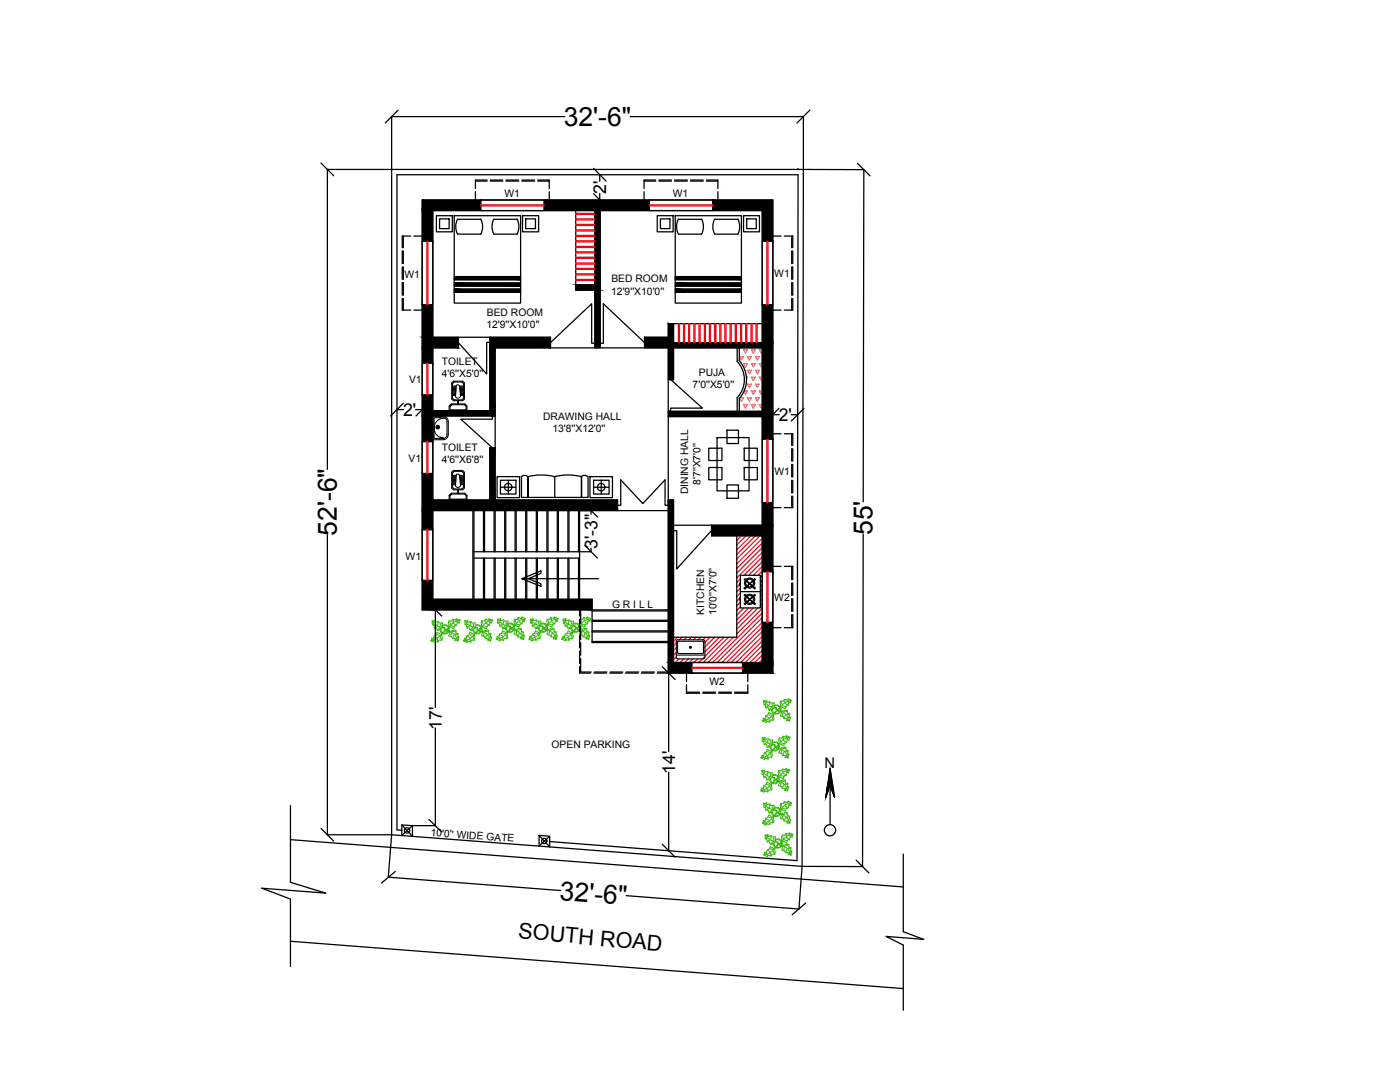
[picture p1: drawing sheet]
<svg xmlns="http://www.w3.org/2000/svg" width="279mm" height="216mm" viewBox="0 0 279 216" stroke-linecap="round" stroke-linejoin="round" font-family="sans-serif">
<!-- layer: PRO -->
<g fill="none" stroke="#000" stroke-width=".25">
<path d="M94.9 36.1h2.3M94.9 38.3v1.6M95.9 39.9h12.7v2.1h-12.7zM97.2 35.9h-2.3v1.7M97.8 36.1h2.5M97.8 35.9h2.5M101 36.1h2.5M101 35.9h2.5M104.2 36.1h2.5M104.2 35.9h2.5M107.3 36.1h2.3M107.3 35.9h2.3v1.7"/>
<path d="M109.6 38.3v1.6M112.7 23.3l-34.5-.1v143.4M119.7 34.9v1.3M119.7 38.6v1.3M125.8 23.3l34.5-.1v10.6M128.5 38.3v1.6M128.5 36.1h2.4M129.6 39.9h12.7v2.1h-12.7zM130.9 35.9h-2.4v1.7M131.5 36.1h2.5M131.5 35.9h2.5M134.6 36.1h2.6"/>
<path d="M134.6 35.9h2.6M137.8 36.1h2.5M137.8 35.9h2.5M141 36.1h2.3M141 35.9h2.3v1.7M143.3 38.3v1.6M159.3 33.8h.1M160.3 34.9h.1M160.3 33.8h-95v59.9M160.3 33.8l-.2 139.1M160.3 33.8l12.1 .1-.1 66.2M80.3 59.5v2.4h1.7"/>
<path d="M80.3 50.1v2.5M80.3 53.2v2.5M80.3 56.4v2.5M80.5 47.1v2.3M80.5 50.1v2.5M80.5 53.2v2.5M80.5 56.4v2.5M80.5 59.5v2.4M82 47.1h-1.7v2.3M82.6 47.1h1.7M84.3 48.2h2.1v12.6h-2.1zM87.1 43h3.2v3.3h-3.2z"/>
<path d="M87.7 43.7h1.9v1.9h-1.9zM90.6 43h13.3v17.5h-13.3zM90.6 58.3h13.3M90.6 57.7h13.3M90.6 57.1h13.3M90.6 56.5h13.3M90.6 55.8h13.3M90.6 55.2h13.3M91.3 43.7a3.2 3.2 0 0 0 0 3M91.4 43.8h4.6M91.4 46.7h4.6M96 43.7a3.2 3.2 0 0 1 0 3"/>
<path d="M98.6 43.7a3.2 3.2 0 0 0 0 3M98.6 43.8h4.6M98.6 46.7h4.6M103.2 43.7a3.2 3.2 0 0 1 0 3M104.3 43h3.2v3.3h-3.2zM104.9 43.7h2v1.9h-2zM114.9 56.8h3.8v-14.8h-32.3v25.3h23.5v2.1M114.9 42v15.9h3.8v11.5M131.2 43h3.1v3.3h-3.1zM131.8 43.7h1.9v1.9h-1.9zM134.8 43h13.2v17.5h-13.2zM134.8 58.3h13.2"/>
<path d="M134.8 57.7h13.2M134.8 57.1h13.2M134.8 56.5h13.2M134.8 55.8h13.2M134.8 55.2h13.2M135.4 43.7a3.2 3.2 0 0 0 0 3M135.4 43.8h4.7M135.4 46.7h4.7M140 43.7a3.2 3.2 0 0 1 0 3M142.6 43.7a3.2 3.2 0 0 0 0 3M142.7 43.8h4.6M147.3 43.7a3.2 3.2 0 0 1 0 3h-4.6"/>
<path d="M148.4 43h3.2v3.3h-3.2zM149 43.7h1.9v1.9h-1.9zM152.1 48.2h2.1v12.6h-2.1zM154.2 47.1h1.7M156.5 47.1h1.7v2.3M158 47.1v2.3M158 50.1v2.5M158 53.2v2.5M158 56.4v2.5M158 59.5v2.4M158.2 50.1v2.5M158.2 53.2v2.5"/>
<path d="M158.2 56.4v2.5M158.2 59.5v2.4h-1.7M82.6 61.9h1.7M84.3 72.5h2.1v6.3h-2.1zM91.5 67.3v2.1h-5.1v12.5h11.4v-14.6M97.8 68.3h-.7v6.3l-5.6-6.2M109.9 68.4l8.2-7.8v7.9h.6M128.6 68.4l-8.2-7.8v7.9h-.6M133.4 75.8h1v-6.4h17.7v12.7h-18.7M133.9 75.8l6.3 5.6h-6.4v.7M134.4 64.6v3.8h17.7v-26.4h-32.3v27.4M147.1 72.1a5.2 5.2 0 0 1 0 7.3"/>
<path d="M147.1 69.4v2.7M147.1 79.4v2.7M147.5 69.4v2.5a5.7 5.7 0 0 1 0 7.6v2.6M152.1 64.6h-18.7v2.7h-4.8v2.1M154.2 61.9h1.7M79.2 81.7h1.3M82.9 81.7h1.4M84.3 88.1h2.1v6.4h-2.1zM98.3 83v.6h-6.3l6.3 5.8M98.8 83h-12.4v16.8h36.8v2.1M98.8 89.4h-1v10.4M98.8 99.8v-30.4h34.6v64.9"/>
<path d="M99.2 95.1h4.5v4.2h-4.5zM99.9 95.8h3.1v2.8h-3.1zM99.9 97.2h3.1M101.4 95.8v2.8M104 95.1a.95 .95 0 0 1 1.3 0M104.1 95.1v4.2h1.3v-4.2v4.2h10.6v-4.2v4.2h1.4v-4.2a1.02 1.02 0 0 0-1.4 0l-2.3-.3h-1.5l-1.5 .3v4.2M105.4 95.1l1.5-.3h1.5l2.3 .3M117.7 95.1h4.5v4.2h-4.5zM118.5 95.8h3.1v2.8h-3.1zM118.5 97.2h3.1M120 95.8v2.8M133.4 83.1h18.7v21.7h-17.7"/>
<path d="M133.4 99.8h1v32.4h17.7v-25.3h-10.1v-2.1M141.4 89.4h2.7v2.5h-2.7zM141.4 93.3h2.7v2.4h-2.7zM143.1 87.3h6.4v10.6h-6.4zM145.1 85.8h2.3v2.7h-2.3zM145.1 96.8h2.3v2.6h-2.3zM148.5 89.4h2.6v2.5h-2.6zM148.5 93.3h2.6v2.4h-2.6zM152.1 87.6h2.1v12.7h-2.1zM154.2 82.7h1.3M154.2 86.6h1.7M156.5 86.6h1.7v2.3"/>
<path d="M158 86.6v2.3M158 89.5v2.5M158 92.7v2.5M158 95.8v2.6M158 99v2.3M158.2 89.5v2.5M158.2 92.7v2.5M158.2 95.8v2.6M158.2 99v2.3h-1.7M159.2 82.7v.1l-1.3-.1M65.3 106.7v59.9h12.9M84.3 105.7h2.1v10.1h-2.1z"/>
<path d="M94.4 101.9v17.7M94.6 101.9v17.7M94.6 110.1h23.4M94.6 111.4h21.1M96.5 101.9v8.2M96.5 111.4v8.2M96.7 101.9v8.2M96.7 111.4v8.2M98.6 101.9v8.2M98.6 111.4v8.2M98.8 101.9v8.2M98.8 111.4v8.2"/>
<path d="M100.7 101.9v8.2M100.7 111.4v8.2M100.9 101.9v8.2M100.9 111.4v8.2M102.8 101.9v8.2M102.8 111.4v8.2M103 101.9v8.2M103 111.4v8.2M104.2 115.5l3.8-1.6v.5l-2.6 1.1 2.6 1v.5l-3.8-1.5h15.3M104.9 101.9v8.2M104.9 111.4v8.2M105.1 101.9v8.2"/>
<path d="M105.1 111.4v8.2M107 101.9v8.2M107 111.4v8.2M107.2 101.9v8.2M107.2 111.4v8.2M109.1 101.9v8.2M109.1 111.4v8.2M109.4 101.9v8.2M109.4 111.4v8.2M111.2 101.9v8.2M111.2 111.4v8.2M111.4 101.9v8.2"/>
<path d="M111.4 111.4v8.2M113.3 101.9v8.2M113.3 111.4v8.2M113.6 101.9v8.2M113.6 111.4v8.2M115.5 101.9v8.2M115.5 111.4v8.2M115.7 101.9v17.7M118 101.9v.7M118 109.4v.7M123.2 100.8h.7v-5.1l4.4 4.8 4.4-4.8v5.1h.7M133.4 101.9h-47v17.7h31.8v8.6h15.2"/>
<path d="M142 105.9l-6.9 7.6v-7.6h-.7M147 106.9v20.3h-12.6M147.6 116.4h.2v.5h-.2zM147.6 119.2h.2v.5h-.2zM147.8 114.8h3.9v6.5h-3.9zM147.8 118.1h3.9M148.5 118.8l.2-.2 .9 1zM148.5 115.6l.2-.1 .9 1-.9 1-.2-.2 2.3-1.7-.2-.1-1 1 1.2 .8-.2 .2-1-1zM148.5 117.3l.2 .2M152.1 114.1h2.1v10.1h-2.1zM154.2 113h1.7M154.2 101.3h1.7"/>
<path d="M156.5 113h1.7v2.7M158 113v2.7M158 116.3v2.5M158 119.5v2.5M158.2 116.3v2.5M158.2 119.5v2.5M172.3 106.6l-.2 66.3M86.9 121.7v19.5M115.7 121.7v1.2M115.7 123.6v2.5M115.7 126.7v2.6M115.7 129.9v2.5"/>
<path d="M115.7 133v1.3h2.2M115.9 121.7v2.7M115.9 125v2.6M115.9 128.2v2.6M115.9 131.4v2.7h2.1M118.2 121.9h15.2M118.2 123.8h15.2M118.2 124h15.2M118.2 125.9h15.2M118.2 126.1h15.2M118.2 128h15.2M118.5 134.3h2.5"/>
<path d="M118.6 134.1h2.5M121.7 134.3h2.5M121.8 134.1h2.5M124.8 134.3h2.6M124.9 134.1h2.6M128 134.3h2.5M128.1 134.1h2.5M131.2 134.1h2.2M133.4 121.7h-49.1v-81.8h69.9v94.4h-23M133.4 134.3v15.7M137 134.3v1.7M137 136.6v1.7h2.6"/>
<path d="M137 138.1h2.6M138.1 132.2h10.1v2.1h-10.1zM140.3 138.1h2.5M140.3 138.3h2.5M143.4 138.1h2.6M143.4 138.3h2.6M146.6 138.1h2.6M148.5 120.5l1.1-.9 1.2 .9-.2 .1-1-1 1.2-.8-.2-.2-1.9 2zM149.2 134.3v1.7M149.2 136.6v1.7h-2.6M154.2 125.3h1.7M158 122.6v2.7"/>
<path d="M158.2 122.6v2.7h-1.7M86.9 145.3v19.4M133.4 154.1v15.6M165.7 153.4l.9 5.7-.9-2.4-.9 2.4zM165.7 156.7v7.9M58 167.5l122.3 9.5M58 160.7v15.4l7 2.1-12.7-1 5.7 2.2v13.5M77.5 175l34.4 2.7M78.2 166.6l81.9 6.3M78.2 166.6l-.7 8.5M80.2 165.7l-1-.1v-130.7h80.1l-.2 136.8-49.4-3.8M80.2 164.6l2.1 .1"/>
<path d="M80.2 164.6l2.1 2.3v-2.2M80.2 164.6v2.1l2.1-2M82.3 164.7h4.6M107.6 166.7v2.1l2.1-1.9v2.1zM107.6 166.7l2.1 .2M125 178.7l34.4 2.7M133.3 169.7h.2M160.1 172.9l-.7 8.5M160.1 172.9h12.1M180.3 170.4v15.5l4 1.5-7.5-.6 3.5 1.8v13M58 187.8l122.3 9.5"/>
<circle cx="101.4" cy="97.2" r=".74"/>
<circle cx="120" cy="97.2" r=".74"/>
<circle cx="149.6" cy="116.3" r=".99"/>
<circle cx="149.6" cy="119.6" r=".99"/>
<circle cx="149.6" cy="119.6" r=".78"/>
<circle cx="149.6" cy="116.3" r=".78"/>
<circle cx="81.2" cy="165.7" r=".53"/>
<circle cx="108.6" cy="167.8" r=".53"/>
<circle cx="165.6" cy="165.7" r="1.12"/>
</g>
<g fill="#000" stroke="#000" stroke-width=".2">
<path d="M165.7 153.4l.5 3.3h-1z"/>
<path d="M84.3 39.9l11.6 2.1v-2.1zM84.3 39.9l11.6 2.1h-11.6z"/>
<path d="M108.6 39.9l21 2.1v-2.1zM108.6 39.9l21 2.1h-21z"/>
<path d="M142.3 39.9l11.9 2.1v-2.1zM142.3 39.9l11.9 2.1h-11.9z"/>
<path d="M84.3 42l2.1 6.2v-6.2zM84.3 42l2.1 6.2h-2.1z"/>
<path d="M90.6 57.7l13.3 .6v-.6zM90.6 57.7l13.3 .6h-13.3z"/>
<path d="M90.6 56.5l13.3 .6v-.6zM90.6 56.5l13.3 .6h-13.3z"/>
<path d="M90.6 55.2l13.3 .6v-.6zM90.6 55.2l13.3 .6h-13.3z"/>
<path d="M118.7 42l1.1 14.8v-14.8zM118.7 42l1.1 14.8h-1.1z"/>
<path d="M114.9 56.8l4.9 1.1v-1.1zM114.9 56.8l4.9 1.1h-4.9z"/>
<path d="M118.7 57.9l1.1 11.5v-11.5zM118.7 57.9l1.1 11.5h-1.1z"/>
<path d="M134.8 57.7l13.2 .6v-.6zM134.8 57.7l13.2 .6h-13.2z"/>
<path d="M134.8 56.5l13.2 .6v-.6zM134.8 56.5l13.2 .6h-13.2z"/>
<path d="M134.8 55.2l13.2 .6v-.6zM134.8 55.2l13.2 .6h-13.2z"/>
<path d="M152.1 42l2.1 6.2v-6.2zM152.1 42l2.1 6.2h-2.1z"/>
<path d="M84.3 60.8l2.1 6.5v-6.5zM84.3 60.8l2.1 6.5h-2.1z"/>
<path d="M84.3 69.4l2.1 3.1v-3.1zM84.3 69.4l2.1 3.1h-2.1z"/>
<path d="M84.3 78.8l2.1 3.1v-3.1zM84.3 78.8l2.1 3.1h-2.1z"/>
<path d="M84.3 67.3l7.2 2.1v-2.1zM84.3 67.3l7.2 2.1h-7.2z"/>
<path d="M97.8 69.4l1 12.5v-12.5zM97.8 69.4l1 12.5h-1z"/>
<path d="M97.8 67.3l12.1 2.1v-2.1zM97.8 67.3l12.1 2.1h-12.1z"/>
<path d="M133.4 64.6l1 2.7v-2.7zM133.4 64.6l1 2.7h-1z"/>
<path d="M128.6 67.3l5.8 1.1v-1.1zM128.6 67.3l5.8 1.1h-5.8z"/>
<path d="M133.4 69.4l1 6.4v-6.4zM133.4 69.4l1 6.4h-1z"/>
<path d="M152.1 60.8l2.1 7.6v-7.6zM152.1 60.8l2.1 7.6h-2.1z"/>
<path d="M128.6 68.4l25.6 1v-1zM128.6 68.4l25.6 1h-25.6z"/>
<path d="M152.1 69.4l2.1 12.7v-12.7zM152.1 69.4l2.1 12.7h-2.1z"/>
<path d="M84.3 83l2.1 5.1v-5.1zM84.3 83l2.1 5.1h-2.1z"/>
<path d="M84.3 94.5l2.1 5.3v-5.3zM84.3 94.5l2.1 5.3h-2.1z"/>
<path d="M84.3 81.9l14.5 1.1v-1.1zM84.3 81.9l14.5 1.1h-14.5z"/>
<path d="M97.8 89.4l1 10.4v-10.4zM97.8 89.4l1 10.4h-1z"/>
<path d="M84.3 99.8l38.9 2.1v-2.1zM84.3 99.8l38.9 2.1h-38.9z"/>
<path d="M133.4 99.8l1 32.4v-32.4zM133.4 99.8l1 32.4h-1z"/>
<path d="M133.4 82.1l20.8 1v-1zM133.4 82.1l20.8 1h-20.8z"/>
<path d="M152.1 83.1l2.1 4.5v-4.5zM152.1 83.1l2.1 4.5h-2.1z"/>
<path d="M84.3 101.9l2.1 3.8v-3.8zM84.3 101.9l2.1 3.8h-2.1z"/>
<path d="M84.3 115.8l2.1 3.8v-3.8zM84.3 115.8l2.1 3.8h-2.1z"/>
<path d="M84.3 119.6l33.9 2.1v-2.1zM84.3 119.6l33.9 2.1h-33.9z"/>
<path d="M152.1 100.3l2.1 4.5v-4.5zM152.1 100.3l2.1 4.5h-2.1z"/>
<path d="M142 104.8l12.2 2.1v-2.1zM142 104.8l12.2 2.1h-12.2z"/>
<path d="M152.1 106.9l2.1 7.2v-7.2zM152.1 106.9l2.1 7.2h-2.1z"/>
<path d="M133.4 132.2l4.7 2.1v-2.1zM133.4 132.2l4.7 2.1h-4.7z"/>
<path d="M152.1 124.2l2.1 8v-8zM152.1 124.2l2.1 8h-2.1z"/>
<path d="M148.2 132.2l6 2.1v-2.1zM148.2 132.2l6 2.1h-6z"/>
<path d="M165.2 156.7l-.4 2.4zM165.2 156.7h.5l-.9 2.4z"/>
<path d="M165.7 156.7l.9 2.4zM165.7 156.7h.5l.4 2.4z"/>
</g>
<g fill="none" stroke="#dd6e6e" stroke-width=".25">
<path d="M147.5 69.8v.1M147.6 71.1h.8l-.4 .7zM147.7 79.4h.7l-.4 .6-.4-.6M148.4 69.8h.8l-.4 .7zM148.4 72.5h.8l-.4 .7zM148.5 78h.7l-.4 .7-.3-.6M149 75.3h.2l-.2 .3M149.2 71.1h.8l-.4 .7zM149.2 73.9h.8l-.4 .7zM149.2 76.7h.8l-.4 .6zM149.2 79.4h.8l-.4 .6zM150 69.8h.8l-.5 .7z"/>
<path d="M150 72.5h.8l-.5 .7zM150 75.3h.8l-.5 .6zM150 78h.8l-.5 .7zM150.8 71.1h.7l-.4 .7zM150.8 73.9h.7l-.4 .7zM150.8 76.7h.7l-.4 .6zM150.8 79.4h.7l-.4 .6zM152.1 69.8h-.6l.4 .7 .2-.3M152.1 72.5h-.6l.4 .7 .2-.3M152.1 75.3h-.6l.4 .6 .2-.2M152.1 78h-.6l.4 .7 .2-.3M147.5 80.7v.1"/>
<path d="M148.4 80.7h.8l-.4 .7-.4-.6M150 80.7h.8l-.5 .7-.3-.6M151.5 80.8l.4 .6 .2-.3M151.5 80.7h.6"/>
</g>
<g fill="none" stroke="#dd0037" stroke-width=".25">
<path d="M147.6 115.6l-.6 .6M147.6 116.6l-.6 .6M147.6 118.4l-.6 .6M147.6 119.4l-.6 .6M147.7 117.5l-.7 .6M148 106.9l-1 1M148.9 106.9l-1.9 1.9M149.8 106.9l-2.8 2.8M150.8 106.9l-3.8 3.7M151.7 106.9l-4.7 4.7M152.1 107.4l-5.1 5.1M152.1 108.4l-5.1 5"/>
<path d="M152.1 109.3l-5.1 5.1M152.1 110.2l-5.1 5.1M152.1 111.2l-3.6 3.6M152.1 112.1l-2.7 2.7M152.1 113l-1.8 1.8M152.1 113.9l-.8 .9M152.1 114.9l-.4 .4M152.1 115.8l-.4 .4M152.1 116.7l-.4 .4M152.1 117.7l-.4 .4M152.1 118.6l-.4 .4M152.1 119.5l-.4 .4"/>
<path d="M135 128.3l-.6 .5M135 129.2l-.6 .6M135 130.2l-.6 .5M135 131.1l-.6 .5M135.2 127.2l-.8 .7M135.2 128l-.1 .2M135.5 131.5l-.7 .7M136.1 127.2l-.5 .5M136.5 131.5l-.8 .7M137 127.2l-.5 .5M137.4 131.5l-.8 .7M138 127.2l-.5 .5"/>
<path d="M138.3 131.5l-.7 .7M138.9 127.2l-.5 .5M139.2 131.5l-.7 .7M139.8 127.2l-.5 .5M140.2 131.5l-.8 .7M140.8 127.2l-.5 .5M141.7 127.2l-1.3 1.3M142.6 127.2l-2.2 2.2M143.6 127.2l-3.2 3.1M144.5 127.2l-4.1 4.1M145.4 127.2l-5.1 5M146.4 127.2l-5.1 5"/>
<path d="M147.8 120.2l-.8 .7M147.8 121.1l-.8 .7M148.5 121.3l-1.5 1.5M149.4 121.3l-2.4 2.4M150.3 121.3l-3.3 3.3M151.3 121.3l-4.3 4.2M152.1 120.5l-.4 .3M152.1 121.4l-5.1 5.1M152.1 122.3l-9.9 9.9M152.1 123.3l-9 8.9M152.1 124.2l-8 8M152.1 125.1l-7.1 7.1"/>
<path d="M152.1 126.1l-6.2 6.1M152.1 127l-5.2 5.2M152.1 127.9l-4.3 4.3M152.1 128.8l-3.4 3.4M152.1 129.8l-2.4 2.4M152.1 130.7l-1.5 1.5M152.1 131.6l-.6 .6"/>
</g>
<!-- layer: 0 -->
<g fill="none" stroke="#000" stroke-width=".25">
<path d="M64.1 32.5l2.5 2.6M79.4 22l-2.5 2.5M118.5 33.6l2.5 2.5M118.5 38.6l2.5 2.6M161.6 22l-2.5 2.5M171.1 32.6l2.5 2.5M80.5 80.5l-2.6 2.5M85.5 80.5l-2.5 2.5M155.5 81.5l-2.5 2.5M160.5 81.5l-2.6 2.5M116.7 100.6l2.5 2.6M116.7 108.8l2.5 2.6"/>
<path d="M85.6 120.4l2.6 2.5M132.2 133l2.5 2.6M64.1 165.3l2.5 2.5M78.9 173.9l-2.8 2.3M85.6 163.5l2.6 2.5M132.2 168.5l2.5 2.5M170.9 171.6l2.5 2.6M160.8 180.2l-2.7 2.3"/>
</g>
<!-- layer: PRO -->
<g fill="none" stroke="#f00" stroke-width=".25">
<path d="M85.2 48.2v12.6M85.4 48.2v12.6M95.9 40.9h12.7M95.9 41.1h12.7M114.9 56h3.8M114.9 55.7h3.8M114.9 54.8h3.8M114.9 54.6h3.8M114.9 53.7h3.8M114.9 53.5h3.8M114.9 52.7h3.8M114.9 52.5h3.8"/>
<path d="M114.9 51.5h3.8M114.9 51.3h3.8M114.9 50.4h3.8M114.9 50.2h3.8M114.9 49.4h3.8M114.9 49.2h3.8M114.9 48.2h3.8M114.9 48h3.8M114.9 47.2h3.8M114.9 47h3.8M114.9 46.1h3.8M114.9 45.9h3.8"/>
<path d="M114.9 45h3.8M114.9 44.8h3.8M114.9 43.9h3.8M114.9 43.7h3.8M114.9 42.8h3.8M114.9 42.6h3.8M129.6 40.9h12.7M129.6 41.1h12.7M153 48.2v12.6M153.3 48.2v12.6M85.2 72.5v6.3M85.4 72.5v6.3"/>
<path d="M135.4 64.6v3.8M135.6 64.6v3.8M136.4 64.6v3.8M136.6 64.6v3.8M137.4 64.6v3.8M137.6 64.6v3.8M138.5 64.6v3.8M138.7 64.6v3.8M139.5 64.6v3.8M139.7 64.6v3.8M140.6 64.6v3.8M140.8 64.6v3.8"/>
<path d="M141.6 64.6v3.8M141.8 64.6v3.8M142.6 64.6v3.8M142.8 64.6v3.8M143.7 64.6v3.8M143.9 64.6v3.8M144.7 64.6v3.8M144.9 64.6v3.8M145.7 64.6v3.8M145.9 64.6v3.8M146.7 64.6v3.8M147 64.6v3.8"/>
<path d="M147.8 64.6v3.8M148 64.6v3.8M148.8 64.6v3.8M149 64.6v3.8M149.9 64.6v3.8M150.1 64.6v3.8M150.9 64.6v3.8M151.1 64.6v3.8M85.2 88.1v6.4M85.4 88.1v6.4M153 87.6v12.7M153.3 87.6v12.7"/>
<path d="M85.2 105.7v10.1M85.4 105.7v10.1M153 114.1v10.1M153.3 114.1v10.1M138.1 133.3h10.1M138.1 133.2h10.1"/>
</g>
<!-- layer: TFIXTURE -->
<g fill="none" stroke="#000" stroke-width=".21">
<path d="M90.5 76.1h1.8l.4 .3v3.2l-.4 .4h-.8v.6h1.3l.4 .4v.9h-3.6v-.9l.5-.4h1.2v-.6h-.8l-.4-.4v-3.2zM90.9 78.9h-.6v.5l.3 .4h1.6l.3-.4v-.5h-.6M90.9 78.2h-.6v.2h.6M90.9 78.6h-.6v.1h.6M91 77.5h-.7v.2h.7M91 77.9h-.7v.1h.7M91 77h-.7v-.4l.3-.4h1.6l.3 .4v.4h-.7M91 77.2h-.7v.2h.7M91 77.1l-.1 2M91.7 77l-.4-.2-.3 .3M91.7 77.1l.2 1.9a.53 .53 0 0 1-.5 .4 .53 .53 0 0 1-.5-.4M91.8 77.2h.7v.2h-.7"/>
<path d="M91.8 77.5h.7v.2h-.7M91.8 77.9h.7v.1h-.7M91.8 78.2h.7v.2h-.6M91.9 78.6h.6v.1h-.6M86.4 83.1h2M86.4 87.7h2M86.6 83.6l.3-.3 1.7 .1a2.01 2.01 0 0 0-1.9 2 2.01 2.01 0 0 0 1.9 2l-1.7 .1-.3-.3M86.6 83.6v3.6M87.2 85.2h.4M87.4 85v.5M88.4 83.1a1.04 1.04 0 0 1 1.1 1M88.6 83.4a.7 .7 0 0 1 .6 .7"/>
<path d="M89.2 84.1v2.6a.7 .7 0 0 1-.6 .7M89.5 84.1v2.6a1.04 1.04 0 0 1-1.1 1M90.1 80.8h2.6l.3 .3v.7h-3.2v-.7l.3-.3-.3 .3M90.1 98.6h2.6l.3 .3v.7h-3.2v-.7l.3-.3-.3 .3M90.1 94.2l.4-.3h1.8l.4 .3v3.2l-.4 .3h-.8v.7h1.3l.4 .4v1h-3.6v-1l.5-.4h1.2v-.7h-.8l-.4-.3zM90.9 96.7h-.6v.5l.3 .4h1.6l.3-.4v-.5h-.6M90.9 96h-.6v.2h.6M90.9 96.4h-.6v.1h.6M91 95.4h-.7v.1h.7M91 95.7h-.7v.2h.7M91 94.9h-.7v-.5l.3-.3h1.6l.3 .3v.5h-.7M91 95h-.7v.2h.7"/>
<path d="M91 94.9l-.1 2M91.7 94.9l-.4-.3-.3 .3M91.7 94.9l.2 1.9a.53 .53 0 0 1-.5 .5 .53 .53 0 0 1-.5-.4M91.8 95h.7v.2h-.7M91.8 95.4h.7v.1h-.7M91.8 95.7h.7v.2h-.7M91.8 96h.7v.2h-.6M91.9 96.4h.6v.1h-.6M134.9 131.2l.3 .2M135 128v3.2M135 130.7h5.7M135.2 131.5h5.2"/>
<path d="M135.2 130.2l.2 .2M135.4 127.9l-.2 .2v2.1M135.4 128h4.8M140.2 127.9l.2 .2v2.1M140.4 127.7l.2 .2M140.4 127.7h-5.2l-.3 .2M140.4 130.2l-.2 .2h-4.8M140.6 131.2l-.2 .2M140.7 128v3.2"/>
<circle cx="87.4" cy="85.2" r=".36"/>
<circle cx="87.4" cy="85.2" r=".23"/>
<circle cx="137.8" cy="129.2" r=".11"/>
<circle cx="137.8" cy="129.2" r=".19"/>
</g>
<!-- layer: detail -->
<g fill="none" stroke="#2eb800" stroke-width=".2">
<path d="M86.2 127.5l.4 .2M86.2 123.9l.4 .5 .7 .5 .8 .3M86.6 124.5l-.2 .1M86.7 123.9v.4M86.8 127.8l-.1 .3M86.8 126.9l.5 .3M87.1 124.9l-.4 .2M87.2 126.6l.6 .2M87.3 127.5v.5M87.4 124.1l-.1 .6M87.8 125.5l.1 .4 .3 .4M87.9 125.2l-.6 .4"/>
<path d="M87.9 127l.2 .7M87.9 124.4l.1 .6M88 125.4v.5l.4 .3M88 126.7l-.7 .7-.7 .4-.6 .1M88.3 124.8a.95 .95 0 0 1 1.3 .3M88.3 125l.6-.2 .6 .4M89.4 126a.83 .83 0 0 1-1 .3M89.5 125.3v.6M89.6 125.2v.7M89.6 126a.95 .95 0 0 1-1.3 .4M89.7 124l.2 .6M89.8 125l.6-.7 .8-.4 .6-.1-.7-.3-.2 .2-.5-.2-.2 .4h-.6l-.1 .3 .1 .8-.5 .6h-.2l-.1-.3-.5-.1v-.9h-.6l-.2-.3-.6 .1-.1-.3-.3 .1h-.3l.1 .8h.3l.1 .6h.4l.2 .5 .3-.1 .7-.4h.4v.4l-.7 .9-.7-.4-.3 .6h-.3l-.2 .6-.3-.1v.4l-.2 .2 .7 .3 .2-.3 .5 .2 .2-.4 .6 .1 .1-.4-.1-.8 .7-.8 .2 .2 .7 .1-.3 .8 .6 .1 .2 .4 .6 .1-.1 .3 .4-.1 .2 .2-.2-.6-.5-.7-.8-.5"/>
<path d="M90 124.9l.6 .1M90.1 126.3l-.1 .6M90.4 123.6l.1 .5M90.5 124.4l.5 .3M90.6 126.7l-.2 .6M90.9 126l-.8 .1M91.1 123.6l-.1 .2M91.1 127.3l-.2 .4M91.2 124l.3 .2M91.3 127.2h.2M91.3 126.6h-.4M91.8 123.8l-.2 .1v.4l-.4-.1-.1 .6-.3 .1-.3 .6-.8-.5-.7 .7 .8 .3 .8-.3 .4 .1v.5l.5 .1-.2 .6 .3 .2-.2 .7"/>
<path d="M92.8 127.5l.3 .2M92.8 123.9l.3 .5 .7 .5 .9 .3M93.1 124.5l-.2 .1M93.3 127.8l-.1 .3M93.3 126.9l.5 .3M93.3 123.9l-.1 .4M93.7 124.9l-.5 .2M93.7 126.6l.6 .2M93.8 127.5l.1 .5M93.9 124.1v.6M94.3 125.5l.1 .4 .3 .4M94.4 125.2l-.5 .4"/>
<path d="M94.4 127l.2 .7M94.4 124.4l.1 .6M94.5 125.4l.1 .5 .3 .3M94.5 126.7l-.6 .7-.8 .4-.6 .1M94.8 124.8a.95 .95 0 0 1 1.3 .3M94.8 125l.6-.2 .6 .4M96 126a.83 .83 0 0 1-1 .3M96 125.3v.6M96.1 126a.95 .95 0 0 1-1.3 .4M96.1 125.2l.1 .7M96.2 124l.2 .6M96.3 125l.6-.7 .8-.4 .7-.1-.8-.3-.2 .2-.5-.2-.2 .4h-.5l-.2 .3 .2 .8-.6 .6h-.2l-.1-.3-.5-.1v-.9h-.6l-.2-.3-.6 .1-.1-.3-.3 .1h-.2v.8h.3l.1 .6h.5l.1 .5 .4-.1 .6-.4h.4l.1 .4-.7 .9-.8-.4-.3 .6h-.3l-.1 .6-.4-.1v.4l-.2 .2 .7 .3 .2-.3 .6 .2 .1-.4 .6 .1 .1-.4-.1-.8 .7-.8 .2 .2 .8 .1-.3 .8 .6 .1 .1 .4 .6 .1-.1 .3 .5-.1 .1 .2-.1-.6-.5-.7-.9-.5"/>
<path d="M96.5 124.9l.6 .1M96.6 126.3l-.1 .6M97 123.6v.5M97 124.4l.6 .3M97.1 126.7l-.2 .6M97.4 126l-.8 .1M97.6 123.6v.2M97.6 127.3l-.1 .4M97.7 124l.4 .2M97.8 127.2h.2M97.8 126.6h-.4M98.4 123.8l-.3 .1v.4l-.3-.1-.2 .6-.3 .1-.3 .6-.7-.5-.5 .6-.3 .1 .9 .3 .7-.3 .4 .1v.5l.5 .1-.2 .6 .3 .2-.2 .7"/>
<path d="M99.3 127.1l.4 .2M99.3 123.5l1 1.1 .9 .2M99.7 124.2l-.2 .1M99.8 127.5v.2M99.8 123.6v.4M99.8 126.6l.5 .3M100.2 124.6l-.4 .2M100.3 126.3l.6 .1M100.3 127.2l.1 .5M100.5 123.9l-.1 .5M100.9 125.2v.4l.4 .5M100.9 124.9l-.5 .4"/>
<path d="M100.9 126.7l.2 .6M100.9 124.1l.2 .6M101 125.1l.1 .5 .3 .3M101.1 126.4l-.7 .7-.8 .4h-.6M101.3 124.4a.95 .95 0 0 1 1.3 .3M101.3 124.6l.7-.1 .5 .4M102.5 125.7a.83 .83 0 0 1-1 .3M102.5 125v.6M102.6 125.7a.95 .95 0 0 1-1.2 .4M102.7 124.9v.7M102.8 123.7l.2 .6M102.8 124.6l.7-.7 .7-.3 .7-.1-.7-.4-.3 .3-.5-.2-.2 .4h-.5l-.1 .3 .1 .7-.5 .7h-.3v-.3l-.5-.2v-.9l-.7 .1-.2-.3-.6 .2v-.5l-.4 .2-.2-.1v.8l.3 .1 .1 .6 .5-.1 .1 .6 .4-.1 .6-.5 .4 .1 .1 .4-.3 .5-.4 .4-.8-.4-.3 .5-.3 .1-.1 .6-.4-.1v.4l-.2 .1 .8 .4 .2-.3 .5 .2 .2-.4 .5 .1 .1-.4-.1-.8 .7-.9 .3 .2 .7 .1-.3 .9 .6 .1 .1 .4h.6v.4h.4l.2 .1-.2-.6-.5-.7-.8-.6"/>
<path d="M103.1 124.5l.5 .2M103.1 125.9v.7M103.5 123.3l.1 .5M103.6 124.1l.5 .3M103.6 126.4l-.2 .5M103.9 125.6l-.8 .2M104.1 123.3v.2M104.2 127l-.2 .4M104.2 123.6l.4 .3M104.3 126.8h.2M104.4 126.2l-.5 .2M104.9 123.5l-.2 .1v.4l-.4-.1-.1 .6h-.4l-.2 .6-.8-.4-.5 .6-.3 .1 .2 .1 .7 .1 .7-.2 .5 .1v.5l.4 .1-.1 .5 .3 .2-.2 .8"/>
<path d="M105.8 127.1l.4 .2M105.8 123.5l.4 .5 .7 .6 .8 .2M106.2 124.2l-.2 .1M106.3 127.5v.2M106.3 123.6v.4M106.4 126.6l.5 .3M106.7 124.6l-.4 .2M106.8 126.3l.6 .1M106.9 127.2v.5M107 123.9l-.1 .5M107.4 124.9l-.5 .4M107.4 125.2l.1 .4 .3 .5"/>
<path d="M107.5 126.7l.1 .6M107.5 124.1l.1 .6M107.6 126.4l-.7 .7-.7 .4h-.6M107.6 125.1v.5l.4 .3M107.8 124.9l.5 .1v.4l-.3 .5-.4 .4-.7-.4-.3 .5-.3 .1-.2 .6-.4-.1v.4l-.1 .1 .7 .4 .2-.3 .5 .2 .2-.4 .6 .1v-.4l-.1-.7 .8-1 .2 .2 .7 .1-.3 .9 .6 .1 .2 .4h.6l-.1 .4h.4l.2 .1-.2-.6-.5-.7-.8-.6M107.8 124.9v.1M107.9 124.6l.6-.1 .5 .4M107.9 124.4a.95 .95 0 0 1 1.3 .3M109 125.7a.83 .83 0 0 1-1 .3M109.1 125v.6M109.2 125.7a.95 .95 0 0 1-1.3 .4M109.2 124.9v.7"/>
<path d="M109.3 123.7l.2 .6M109.4 124.6l.6-.7 .8-.3 .6-.1-.7-.4-.2 .3-.6-.2-.2 .4h-.5v1.1l-.5 .6h-.3v-.3l-.5-.2v-.9l-.7 .1-.1-.3-.7 .2v-.5l-.3 .2-.3-.1v.8l.4 .1v.6l.5-.1 .2 .6 .3-.1 .6-.4M109.6 124.5l.6 .2M109.7 125.9l-.1 .7M110 123.3l.1 .5M110.1 124.1l.5 .3M110.2 126.4l-.2 .5M110.4 125.6l-.7 .2M110.6 123.3v.2M110.7 127l-.2 .4M110.8 123.6l.3 .3M110.8 126.8h.3"/>
<path d="M110.9 126.2l-.4 .2M111.4 123.5l-.2 .1v.4l-.4-.1-.1 .6h-.4l-.2 .6-.8-.4-.5 .6-.2 .1 .1 .1 .7 .1 .8-.2 .4 .1v.5l.4 .1-.1 .5 .3 .2-.2 .8M112.4 127.1l.3 .2M112.4 123.5l.3 .5 .7 .6 .8 .2M112.7 124.2l-.2 .1M112.8 123.6v.4M112.9 127.5l-.1 .2M112.9 126.6l.5 .3M113.2 124.6l-.4 .2M113.3 126.3l.6 .1M113.4 127.2l.1 .5M113.5 123.9v.5"/>
<path d="M113.9 125.2l.1 .4 .3 .5M114 124.9l-.5 .4M114 126.7l.2 .6M114 124.1l.1 .6M114.1 125.1l.1 .5 .3 .3M114.1 126.4l-.6 .7-.8 .4h-.6M114.4 124.4a.95 .95 0 0 1 1.3 .3M114.4 124.6l.6-.1 .6 .4M115.5 125.7a.83 .83 0 0 1-1 .3M115.6 125v.6M115.7 124.9v.7M115.7 125.7a.95 .95 0 0 1-1.3 .4"/>
<path d="M115.8 123.7l.2 .6M115.9 124.6l.6-.7 .8-.3 .6-.1-.7-.4-.2 .3-.5-.2-.2 .4h-.5l-.2 .3 .2 .8-.6 .6h-.2l-.1-.3-.5-.2v-.9l-.6 .1-.2-.3-.6 .2-.1-.5-.3 .2-.2-.1v.8l.3 .1 .1 .6 .4-.1 .2 .6 .4-.1 .6-.5 .4 .1 .1 .4-.8 .9-.7-.4-.3 .5-.3 .1-.2 .6-.3-.1v.4l-.2 .1 .7 .4 .2-.3 .6 .2 .1-.4 .6 .1 .1-.4-.1-.8 .7-.9 .2 .2 .8 .1-.3 .9 .6 .1 .1 .4h.6l-.1 .4h.4l.2 .1-.2-.6-.5-.7-.8-.6M116.1 124.5l.6 .2M116.2 125.9l-.1 .7M116.6 123.3v.5M116.6 124.1l.6 .3M116.7 126.4l-.2 .5M117 125.6l-.8 .2M117.2 123.3v.2M117.2 127l-.1 .4M117.3 123.6l.4 .3M117.4 126.8h.2"/>
<path d="M117.4 126.2l-.4 .2M117.9 123.5l-.2 .1v.4l-.3-.1-.2 .6h-.3l-.3 .6-.8-.4-.5 .6-.2 .1 .2 .1 .7 .1 .7-.2 .4 .1v.5l.4 .1-.1 .5 .3 .2-.2 .8M152.4 139.8l.4 .6 .7 .5 .8 .2M152.9 139.9v.4M155.9 140l.2 .6M156.6 139.6v.5M157.2 139.6v.2M157.4 139.9l.3 .3M158 139.8l-.2 .1v.4l-.4-.1-.1 .6h-.4l-.2 .6-.8-.4-.7 .7 .9 .2 1.1-.1v.5l.4 .1-.1 .6 .3 .2-.3 .7M152 157.3l.4 .3M152 153.7l.4 .5 .7 .6 .8 .3M152.1 150.8l.4 .2"/>
<path d="M152.1 147.2l.4 .5 .7 .5 .8 .3M152.4 154.4l-.2 .1M152.4 143.4l.4 .3M152.5 147.9h-.3M152.5 157.8v.2M152.5 156.8l.5 .3M152.5 153.8v.4M152.6 147.3v.4M152.6 151.2v.2M152.6 150.3l.5 .3M152.8 140.5l-.3 .1M152.9 154.8l-.4 .2"/>
<path d="M152.9 143.8v.2M152.9 142.9l.5 .3M153 148.2l-.4 .3M153 156.5l.6 .2M153 150l.6 .1M153.1 157.4v.5M153.2 154l-.1 .6M153.2 150.9v.4M153.3 147.5l-.1 .6M153.3 140.9l-.4 .2M153.4 142.6l.6 .1M153.5 143.5v.5"/>
<path d="M153.6 140.2l-.1 .5M153.6 155.5v.3l.4 .5M153.6 155.1l-.5 .4M153.7 156.9l.2 .7M153.7 154.3l.1 .6M153.7 148.9v.3l.4 .5M153.7 148.5l-.5 .5M153.7 150.4l.2 .6M153.8 147.8l.1 .6M153.8 155.3v.5l.3 .4M153.8 156.6l-.6 .7-.8 .4-.7 .1M153.9 148.8v.4l.3 .4"/>
<path d="M153.9 150.1l-.6 .6-.8 .4-.7 .1M154 141.5v.4l.4 .5M154 141.2l-.5 .4M154.1 143l.1 .6M154.1 140.4l.1 .6M154.1 154.7a.95 .95 0 0 1 1.2 .3M154.1 154.9l.6-.2 .5 .4M154.2 148.2a.95 .95 0 0 1 1.2 .2M154.2 148.3l.6-.1 .5 .3M154.2 141.4v.5l.3 .3M154.2 142.7l-.6 .7-.8 .3-.7 .1M154.5 140.8a.95 .95 0 0 1 1.2 .3"/>
<path d="M154.5 140.9l.6-.1 .5 .4M155.2 155.9a.83 .83 0 0 1-1 .3M155.3 155.2v.6M155.3 149.3a.83 .83 0 0 1-1 .4M155.4 148.7v.5M155.4 155.9a.95 .95 0 0 1-1.3 .4M155.4 155.1l.1 .7M155.4 148.5l.1 .7M155.5 149.4a.95 .95 0 0 1-1.3 .3M155.5 153.9l.2 .6M155.5 154.8l.7-.6 .8-.5h.6l-.7-.3-.2 .2-.6-.2-.1 .4-.6-.1-.1 .4 .1 .8-.5 .6h-.2l-.1-.3-.5-.1v-.9h-.6l-.2-.3-.6 .1-.1-.3-.4 .1-.2-.1 .1 .8 .3 .1 .1 .6 .4-.1 .2 .5h.4l.6-.5 .4 .2v.3l-.2 .5-.4 .4-.9-.4-.2 .6h-.3l-.2 .6-.4-.1v.4l-.2 .2 .8 .3 .2-.3 .5 .2 .2-.4 .5 .1 .2-.4-.2-.8 .8-.9 .2 .3h.7l-.3 .9 .7 .2 .1 .3h.6l-.1 .4h.4l.2 .1-.2-.6-.5-.7-.8-.6M155.6 147.3l.2 .7"/>
<path d="M155.6 142a.83 .83 0 0 1-1 .3M155.6 148.3l.7-.7 .8-.4 .6-.1-.8-.3-.2 .3-.5-.2-.1 .4-.6-.1-.1 .4 .1 .8-.5 .6h-.3v-.4l-.6-.1 .1-.9h-.6l-.3-.2-.5 .1-.1-.4-.4 .2-.2-.1 .1 .8 .3 .1v.5h.5l.1 .5 .5-.1 .5-.4 .5 .1v.4l-.7 .8-.8-.4-.2 .6-.4 .1-.1 .6-.4-.1v.4l-.2 .1 .8 .3 .2-.2 .5 .2 .2-.5 .5 .1 .1-.4-.1-.7 .7-.9 1 .3-.3 .8 .6 .2 .1 .3 .6 .1v.4l.4-.1 .1 .2-.1-.6-.5-.7-.8-.6M155.7 141.3v.6M155.8 142a.95 .95 0 0 1-1.3 .4M155.8 141.2v.7M155.8 154.8l.6 .1M155.8 156.2v.6M155.8 148.2l.6 .2M155.9 140.9l.7-.7 .8-.3 .6-.1-.8-.4-.1 .3-.6-.2-.1 .4h-.6l-.1 .3 .1 .8-.5 .6h-.3v-.3l-.5-.2v-.9l-.6 .1-.3-.3-.6 .2v-.4l-.4 .1-.2-.1 .1 .8 .3 .1v.6l.5-.1 .2 .6 .4-.1 .5-.4h.5v.4l-.7 .9-.8-.4-.2 .5-.4 .1-.1 .6-.4-.1v.4l-.2 .1 .8 .4 .2-.3 .5 .2 .2-.4h.5l.1-.3-.1-.8 .7-.8 1 .2-.3 .9 .7 .1v.4h.7l-.1 .4 .4-.1 .1 .2-.1-.6-.5-.7-.8-.6M155.9 149.6v.6M156.2 140.8l.6 .2M156.2 153.5l.1 .5"/>
<path d="M156.2 142.3v.6M156.3 154.3l.5 .3M156.3 147l.1 .4M156.4 147.7l.5 .3M156.4 156.6l-.2 .6M156.5 150.1l-.2 .5M156.6 155.9h-.7M156.7 140.4l.5 .3M156.7 149.3l-.7 .1M156.8 142.7l-.2 .5M156.9 153.4l-.1 .3M156.9 157.2l-.2 .4"/>
<path d="M156.9 146.9v.2M157 153.9l.3 .2M157 150.7l-.2 .4M157 147.3l.4 .3M157 142l-.7 .1M157.1 157h.2M157.1 156.4l-.4 .1M157.2 150.5h.2M157.2 149.9l-.5 .1M157.3 143.3l-.2 .4M157.5 143.2h.2M157.5 142.5l-.4 .1"/>
<path d="M157.6 153.7l-.2 .1v.4l-.4-.1-.1 .6-.3 .1-.3 .5-.8-.3-.7 .6 .2 .2 .7 .1 .7-.3h.4v.6l.4 .1-.1 .6 .3 .1-.2 .8M157.7 147.1l-.2 .2v.4l-.4-.1-.1 .6h-.4l-.2 .6-.8-.4-.7 .7 .8 .2 .8-.2h.4v.6l.4 .1-.1 .6 .3 .1-.3 .8M152.4 163.9l.4 .2M152.4 160.3l1.1 1 .8 .3M152.7 170.2l.3 .2M152.7 166.6l.3 .5 .7 .5 .9 .3M152.8 161h-.2M152.9 164.3v.2M152.9 163.4l.6 .3M152.9 160.3v.5M153 167.3h-.2M153.2 166.7l-.1 .4"/>
<path d="M153.2 170.6v.2M153.2 169.7l.5 .3M153.3 161.3l-.4 .3M153.4 163.1l.6 .1M153.5 163.9v.5M153.6 167.6l-.4 .3M153.6 160.6v.6M153.6 169.4l.6 .1M153.8 170.3v.4M153.9 166.9l-.1 .6M154 162v.3l.4 .5M154 161.6l-.4 .4"/>
<path d="M154.1 163.4l.1 .7M154.1 160.8l.1 .6M154.2 161.9v.4l.3 .4M154.2 163.1l-.6 .7-.8 .4-.6 .1M154.3 168.3v.3l.4 .5M154.3 167.9l-.5 .4M154.3 169.7l.2 .7M154.4 167.1l.1 .7M154.5 161.2a.95 .95 0 0 1 1.2 .3M154.5 161.4l.6-.2 .5 .4M154.5 168.2v.4l.3 .4M154.5 169.4l-.7 .7-.8 .4-.6 .1"/>
<path d="M154.7 168l.5 .1v.3l-.3 .5-.4 .4-.8-.4-.2 .6-.4 .1-.1 .6-.4-.2v.4l-.2 .2 .7 .3 .2-.2 .6 .1 .2-.4 .5 .1 .1-.4-.1-.7 .7-.9 .3 .2 .7 .1-.3 .8 .6 .2 .1 .3 .6 .1v.3h.4l.1 .2-.1-.7-.5-.7-.8-.5M154.7 168h.1M154.7 167.7l.6-.1 .6 .3M154.8 167.5a.95 .95 0 0 1 1.2 .3M155.6 162.4a.83 .83 0 0 1-1 .3M155.7 161.7v.6M155.8 162.4a.95 .95 0 0 1-1.3 .4M155.8 161.6v.7M155.9 168.7a.83 .83 0 0 1-1 .3M155.9 160.4l.2 .7M156 168v.6M156 161.4l.6-.7 .8-.4 .6-.1-.7-.3-.2 .2-.6-.2-.1 .4h-.6l-.1 .4 .1 .7-.5 .6h-.3v-.3l-.5-.1v-.9h-.6l-.3-.3-.6 .2v-.4l-.4 .1h-.2l.1 .8h.3v.6h.5l.2 .5 .4-.1 .5-.4 .5 .1v.3l-.2 .5-.5 .4-.8-.4-.2 .6-.4 .1-.1 .6-.4-.2v.4l-.1 .2 .7 .3 .2-.2 .5 .1 .2-.4 .5 .1 .1-.4-.1-.7 .7-.9 .3 .2 .7 .1-.2 .8 .6 .2 .1 .3 .6 .1-.1 .3h.4l.2 .2-.2-.7-.5-.7-.8-.5"/>
<path d="M156 167.9l.1 .7M156.1 168.7a.95 .95 0 0 1-1.3 .4M156.2 166.7l.2 .7M156.2 161.3l.6 .1M156.2 167.7l.7-.7 .8-.4 .6-.1-.8-.3-.2 .2-.5-.1-.2 .4-.5-.1-.1 .4 .1 .8-.5 .5-.3 .1v-.4l-.6-.1v-.9h-.6l-.2-.3-.6 .2v-.4l-.4 .2-.2-.1v.8l.3 .1 .1 .5h.5l.1 .5 .4-.1 .6-.4M156.2 162.7v.6M156.4 167.6l.6 .2M156.5 169l-.1 .6M156.6 160l.1 .5M156.7 160.8l.5 .3M156.8 163.1l-.2 .6M156.9 166.4v.4"/>
<path d="M156.9 167.1l.6 .3M157 162.4l-.7 .1M157.1 169.4l-.2 .6M157.2 160v.2M157.3 168.7l-.7 .1M157.3 163.7l-.2 .4M157.4 160.4l.3 .2M157.5 163.6h.2M157.5 163l-.4 .1M157.5 166.3v.2M157.6 170l-.2 .4M157.6 166.7l.4 .2"/>
<path d="M157.7 169.9h.3M157.8 169.3l-.5 .1M158 160.2l-.2 .1v.4l-.3-.1-.2 .6-.4 .1-.2 .6-.8-.4-.7 .6 .1 .2 .8 .1 .7-.3 .4 .1v.6h.4l-.1 .6 .3 .2-.2 .8M158.3 166.5l-.2 .2v.3l-.4-.1-.1 .6-.4 .1-.2 .6-.8-.4-.5 .6h-.3l.2 .2 .7 .1 .8-.3 .4 .1v.6h.4l-.1 .6 .2 .2-.2 .8"/>
</g>
<g font-size="5.3">
<text x="112.5" y="25.1">32'-6&quot;</text>
<text x="67.2" y="106.9" transform="rotate(-90 67.2 106.9)">52'-6&quot;</text>
<text x="174.1" y="106.8" transform="rotate(-90 174.1 106.8)">55'</text>
<text x="111.6" y="179.6" transform="rotate(4 111.6 179.6)">32'-6&quot;</text>
</g>
<text font-size="4.3" x="103.3" y="187.2" transform="rotate(5 103.3 187.2)">SOUTH ROAD</text>
<g font-size="3.5">
<text x="121" y="38.7" transform="rotate(-90 121 38.7)">2'</text>
<text x="80.4" y="83">2'</text>
<text x="155.4" y="84">2'</text>
<text x="119.2" y="109.5" transform="rotate(-90 119.2 109.5)">3'-3&quot;</text>
<text x="88.2" y="145.6" transform="rotate(-90 88.2 145.6)">17'</text>
<text x="134.7" y="154.5" transform="rotate(-90 134.7 154.5)">14'</text>
</g>
<text font-size="2.9" x="164.5" y="153.2">N</text>
<g font-size="2.1">
<text x="100.7" y="39.3">W1</text>
<text x="134.3" y="39.3">W1</text>
<text x="80.7" y="55.4">W1</text>
<text x="122" y="58.8">12'9''X10'0''</text>
<text x="122" y="56.3">BED ROOM</text>
<text x="154.5" y="55.4">W1</text>
<text x="97.1" y="65.5">12'9''X10'0''</text>
<text x="97.2" y="63">BED ROOM</text>
<text x="81.6" y="76.4">V1</text>
<text x="88.2" y="72.8">TOILET</text>
<text x="88.2" y="75.3">4'6''X5'0''</text>
<text x="138.2" y="77.4">7'0''X5'0''</text>
<text x="139.5" y="75">PUJA</text>
<text x="108.4" y="83.8">DRAWING HALL</text>
<text x="88.2" y="89.9">TOILET</text>
<text x="110.2" y="86.2">13'8''X12'0''</text>
<text x="81.5" y="92.1">V1</text>
<text x="88.2" y="92.4">4'6''X6'8''</text>
<text x="154.6" y="94.8">W1</text>
<text x="137.3" y="98.6" transform="rotate(-90 137.3 98.6)">DINING HALL</text>
<text x="139.8" y="96.7" transform="rotate(-90 139.8 96.7)">8'7''X7'0''</text>
<text x="81" y="111.7">W1</text>
<text x="154.5" y="119.9">W2</text>
<text x="122.1" y="121.3">G R I L L</text>
<text x="140.5" y="122.7" transform="rotate(-90 140.5 122.7)">KITCHEN</text>
<text x="143" y="122.8" transform="rotate(-90 143 122.8)">10'0''X7'0''</text>
<text x="141.6" y="136.6">W2</text>
<text x="110.1" y="149.3">OPEN PARKING</text>
<text x="85.9" y="166.8" transform="rotate(4 85.9 166.8)">10'0'' WIDE GATE</text>
</g>
</svg>
